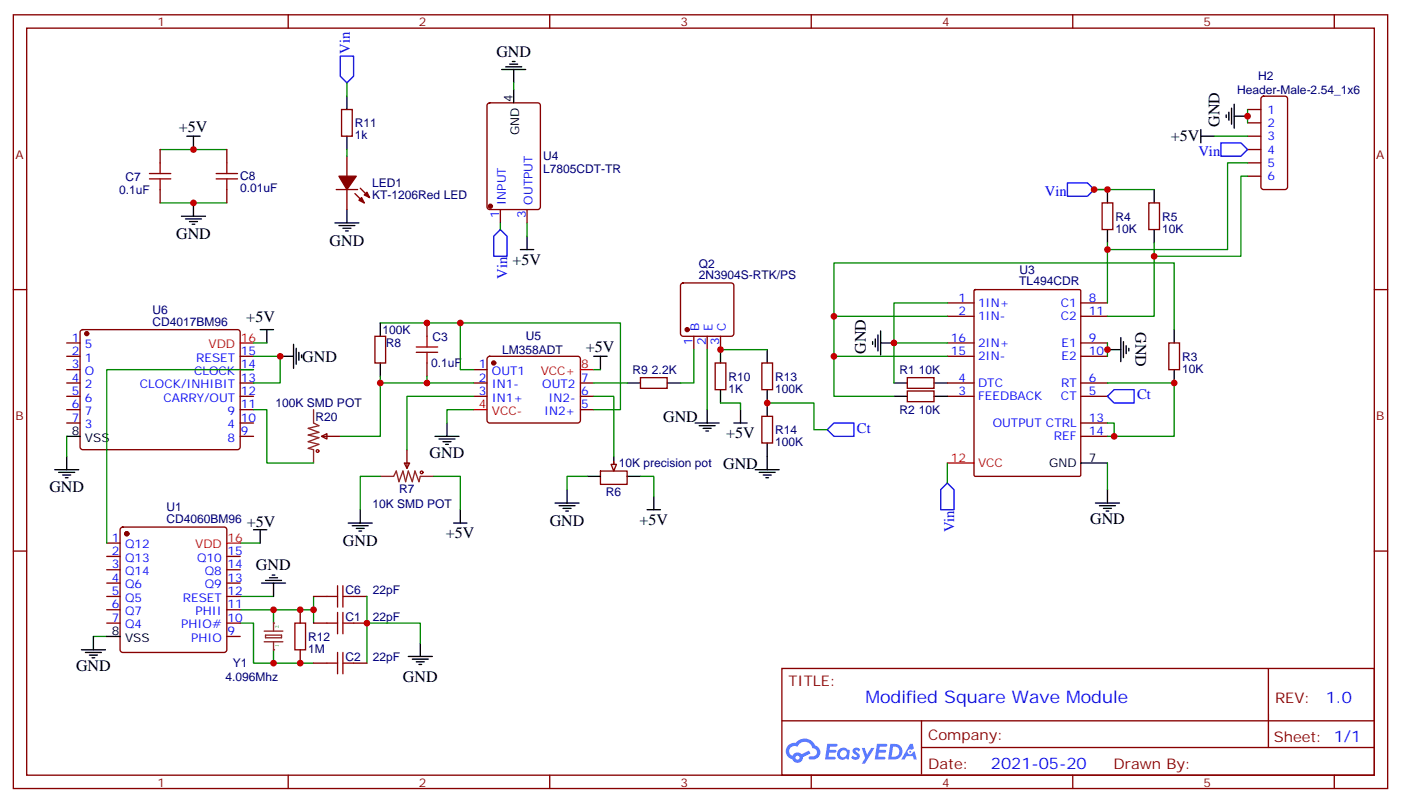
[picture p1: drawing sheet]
<svg xmlns="http://www.w3.org/2000/svg" width="370mm" height="212mm" viewBox="0 0 370 212" stroke-linecap="round" stroke-linejoin="round" font-family="sans-serif">
<g fill="none" stroke="#870000" stroke-width=".35">
<path d="M3.5 3.9h363.4v204.6h-363.4zM7.1 7.4h356.3v197.6h-356.3zM76.2 3.9v3.5M145.3 3.9v3.5M214.5 3.9v3.5M283.6 3.9v3.5M352.8 3.9v3.5M3.5 76.6h3.6M363.4 76.6h3.5M3.5 145.7h3.6M363.4 145.7h3.5M206.7 176.8h156.7v28.2h-156.7z"/>
<path d="M335.4 176.8v20.9M206.8 190.6h156.4M243.6 197.7h119.6M243.6 190.6v14.1M76.2 205v3.5M145.3 205v3.5M214.5 205v3.5M283.6 205v3.5M352.8 205v3.5"/>
</g>
<g fill="#5487ff">
<path d="M225.7 198a1.22 1.22 0 0 1 1.7 .2l-.3 .6a.47 .47 0 0 0-.4-.4 .47 .47 0 0 0-.5 .2l.1 .1a1.23 1.23 0 0 1 .7 1.9 1.44 1.44 0 0 1-2-.2l.5-.6 .7 .4a.29 .29 0 0 0 .4-.2 .29 .29 0 0 0-.3-.3 1.04 1.04 0 0 1-.6-1.7z"/>
<path d="M218.7 196.7h2.4l.3 .2-.1 .5h-1.9l-.1 .9h1.5l.4 .4-.4 .3h-1.6l-.1 1.1 1.7 .1 .2 .3-.2 .3-2.7 .1z"/>
<path d="M231.9 196.7h2.3l.4 .2-.2 .5h-1.8l-.1 .9h1.5l.3 .4-.4 .3h-1.5l-.2 1.1 1.7 .1 .2 .3-.2 .3-2.6 .1z"/>
<path d="M240.6 196.7h.7l.3 1.3-.6 .3a.69 .69 0 0 0-1 .3 .69 .69 0 0 0 .5 .9 .69 .69 0 0 0 .8-.6l.5-.3 .6 2.2h-.8l-.2-.8h-1.7l-.5 .8h-.9z"/>
<path d="M227.8 197.8h.8l.6 1.8 1.1-1.8h.9l-2.5 4.2h-.9l.9-1.6z"/>
<path d="M235.4 196.7l-.6 4.2h1.4a2.11 2.11 0 0 0 2.4-2.2 2.11 2.11 0 0 0-2.5-2zM236.1 197.4a1.39 1.39 0 0 1 1.7 1.5 1.39 1.39 0 0 1-1.8 1.2h-.3z"/>
<path d="M221.7 198.3a1.54 1.54 0 0 0-.1 2.2 1.54 1.54 0 0 0 2.2 .1l.6 .3 .3-2.3-.2-.3h-.4a1.49 1.49 0 0 0-2.4 0zM222 199.3a.95 .95 0 0 1 1.9 0 .95 .95 0 0 1-1.9 0z"/>
<path d="M208.4 197.1a2.18 2.18 0 0 0 1.1 3.7 1.44 1.44 0 0 0 1.6 .9 1.44 1.44 0 0 0 1.2-1.5l2-1-.4-.7-2 1a1.47 1.47 0 0 0-2.4 .4 1.39 1.39 0 0 1-.7-1.9 1.39 1.39 0 0 1 2-.5 2.12 2.12 0 0 1 2.2-1.3 2.12 2.12 0 0 1 1.9 1.7 1.14 1.14 0 0 1 1.1 1.4 1.14 1.14 0 0 1-1.7 .7 .43 .43 0 0 0-.5 .4 .43 .43 0 0 0 .4 .5 1.98 1.98 0 0 0 2.5-1.3 1.98 1.98 0 0 0-1.2-2.5 2.98 2.98 0 0 0-5.1-.6h-1zM210.3 200.4a.55 .55 0 0 1 1.1 0 .55 .55 0 0 1-1.1 0z"/>
<circle cx="240.6" cy="198.8" r=".26"/>
</g>
<path d="M42.3 39.5h17.7M42.3 53.7h17.7M63.5 157.7h8.8M82.9 157.7v3.6M97 157.7v17.7M72.3 161.3v3.5M72.3 171.8v3.6" fill="none" stroke="#008700" stroke-width=".35"/>
<path d="M86.4 157.7h2.9M89.3 154.9v5.6M90.7 157.7h2.8M90.7 154.9v5.6M78 164.8h2.8v7h-2.8z" fill="none" stroke="#a10000" stroke-width=".35"/>
<path d="M90.3 29h2.8v7h-2.8zM88.9 50.1h5.6M91.7 41.3v5.3M91.7 50.1v5.3M93.8 51.2l2.5 2.5M95.2 49.8l2.5 2.4M82.9 157.7h3.5M93.5 157.7h3.5M79.4 161.3v3.5M79.4 171.8v3.6" fill="none" stroke="#870000" stroke-width=".35"/>
<g fill="none" stroke="#000" stroke-width=".35">
<path d="M49.4 36h3.5M51.2 36v3.5M91.7 25.4v3.6M91.7 36v3.5M48 57.2h6.3M49 57.9h4.3M50.1 58.6h2.1M50.8 59.3h.7M51.2 53.7v3.5M88.5 58.9h6.4M89.6 59.7h4.2M91.7 55.4v3.5"/>
<path d="M90.7 60.4h2.1M91.4 61.1h.7M157 94.2h3.5M158.7 94.2v3.6M107.9 173.6h6.4M109 174.3h4.2M110.1 175h2.1M110.8 175.7h.7M111.1 170.1v3.5"/>
</g>
<g fill="#870000" stroke="#870000" stroke-width=".35">
<path d="M94.9 53l.7-.8 .7 1.5z"/>
<path d="M96.3 51.5l.7-.7 .7 1.4z"/>
<path d="M89.6 46.6h4.6l-2.5 3.5z"/>
</g>
<path d="M132.3 60.7l1.8 1.8v5.3h-3.6v-5.3z" fill="none" stroke="#00f" stroke-width=".35"/>
<path d="M69.8 166.9h5M69.8 169.7h5M70.2 168h4.2v.7h-4.2zM72.3 164.8v2.1M72.3 169.7v2.1" fill="none" stroke="#8c2424" stroke-width=".35"/>
<g fill="#8c2424">
<circle cx="72.3" cy="164.8" r=".18"/>
<circle cx="72.3" cy="171.8" r=".18"/>
</g>
<g fill="none" stroke="#000" stroke-width=".35">
<path d="M132.6 18.4h6.4M133.7 17.7h4.2M134.8 17h2.1M135.5 16.3h.7M135.8 18.4v3.5M135.8 23.7v3.5M317.5 36h3.5M317.5 34.3v3.5M324.2 30.4v.7M324.9 29.7v2.1M325.6 28.6v4.2M326.3 30.7h3.5"/>
<path d="M326.3 27.6v6.3M292.8 50.1v3.6M305.2 50.1v3.6M137.6 66h3.5M139.3 62.5v3.5M292.8 60.7v3.5M305.2 60.7v3.5M68.8 87.2h3.5M70.6 87.2v3.5M74.1 94.2h3.5M77.6 91.1v6.3M78.3 92.1v4.2"/>
<path d="M79 93.2v2.1M79.7 93.9v.7M230.7 90.3v.8M231.4 89.6v2.2M232.1 88.6v4.2M232.8 90.7h3.6M232.8 87.5v6.4M292.8 92.5h3.5M296.3 89.3v6.3M297 90.3v4.3M297.7 91.4v2.1M298.4 92.1v.7"/>
<path d="M310.4 87.2v3.5M310.4 97.8v3.5M17.6 115.4h3.6M115 115.4h6.4M116.1 116.1h4.2M117.1 116.8h2.1M117.8 117.5h.7M118.2 111.9v3.5M236.4 101.3h3.5M236.4 104.8h3.5M246.9 101.3h3.6M246.9 104.8h3.6"/>
<path d="M14.5 124.2h6.3M15.5 124.9h4.3M16.6 125.6h2.1M17.3 126.3h.7M17.6 120.7v3.5M92.1 138.3h6.3M93.1 139h4.3M94.2 139.7h2.1M95.2 134.8v3.5M146.8 133h6.3M147.8 133.7h4.2M148.9 134.4h2.1"/>
<path d="M149.6 135.1h.7M149.9 129.5v3.5M155.2 126h3.5M162.3 120.7v3.5M165.8 126h3.5M171.1 134.8h3.5M172.9 131.3v3.5M285.8 122.4h7M289.6 133h6.4M290.7 133.7h4.2M291.7 134.4h2.2M292.5 135.1h.7"/>
<path d="M292.8 129.5v3.5M67 140.1h3.6M68.8 140.1v3.5M69.1 154.2h6.4M70.2 153.5h4.2M71.3 152.8h2.1M72 152.1h.7M72.3 154.2v3.5M94.9 140.4h.7M21.5 171.8h6.4M22.6 172.5h4.2M23.6 173.2h2.2"/>
<path d="M24.3 174h.7M24.7 168.3v3.5M28.2 168.3h3.5"/>
</g>
<g fill="none" stroke="#870000" stroke-width=".35">
<path d="M42.3 39.5v3.6M60 39.5v3.6M129 27.4l.5-.2h12.7a.71 .71 0 0 1 .7 .7l-.1 27.1-.6 .4h-12.7l-.5-.2-.2-.5v-26.8zM329.8 29h3.6M329.8 32.5h3.6M329.8 36h3.6M329.8 39.5h3.6M333.6 25.6l.5-.2h5.6a.71 .71 0 0 1 .7 .7v23.6l-.7 .4h-5.6l-.5-.2-.2-.5v-23.3zM42.3 50.1v3.6M60 50.1v3.6M132.3 55.4v3.5M139.3 55.4v3.5"/>
<path d="M291.4 53.7h2.8v7h-2.8zM303.7 53.7h2.9v7h-2.9zM329.8 43.1h3.6M329.8 46.6h3.6M180.2 75l.4-.2h12.7a.71 .71 0 0 1 .7 .7v12.7l-.2 .5-.5 .2h-12.7l-.5-.2-.2-.5v-12.7zM257.6 76.8l.3-.2h27.5l.3 .2 .1 48.8-.2 .3-27.7 .1-.3-.2zM17.6 90.7h3.6M17.6 94.2h3.6M17.6 97.8h3.6M21.4 87.4l.5-.2h40.9a.71 .71 0 0 1 .7 .7v30.3l-.2 .5-.5 .2h-40.9l-.5-.2-.2-.5v-30.3zM63.5 94.2h3.5M63.5 97.8h3.5"/>
<path d="M112.9 85.4v3.5M112.9 96v3.5M125.2 97.8h3.6M129 94.4l.5-.2h23.3a.71 .71 0 0 1 .7 .7v16.3l-.3 .5-.4 .2h-23.3l-.5-.3-.2-.4v-16.3zM183.4 88.9v3.6M187 88.9v3.6M190.5 88.9v3.6M239.9 99.9h7v2.8h-7zM250.5 80.1h7M250.5 83.6h7M250.5 90.7h7M250.5 94.2h7"/>
<path d="M285.8 80.1h7M285.8 83.6h7M285.8 90.7h7M285.8 94.2h7M309 90.7h2.9v7.1h-2.9zM17.6 104.8h3.6M17.6 101.3h3.6M17.6 111.9h3.6M17.6 108.3h3.6M63.5 104.8h3.5M63.5 101.3h3.5M63.5 111.9h3.5"/>
<path d="M63.5 115.4h3.5M63.5 108.3h3.5M85 115.4l1.4-.7v1.4zM85 115.4h5M125.2 104.8h3.6M125.2 101.3h3.6M153.5 104.8h3.5M153.5 101.3h3.5M153.5 108.3h3.5M239.9 103.4h7v2.8h-7zM250.5 104.8h7M250.5 101.3h7"/>
<path d="M285.8 104.8h7M285.8 101.3h7M285.8 111.9h7M285.8 115.4h7M32 139.6l.5-.2h26.8a.71 .71 0 0 1 .7 .7v31.7l-.3 .5-.4 .2h-26.8l-.5-.2-.3-.5v-31.7zM158.7 124.6h7.1v3.5h-7.1zM162.3 122.1v1.8M28.2 143.6h3.5M28.2 147.1h3.5M28.2 150.7h3.5M28.2 154.2h3.5M28.2 157.7h3.5"/>
<path d="M60 147.1h3.5M60 150.7h3.5M60 154.2h3.5M60 157.7h3.5M28.2 164.8h3.5M28.2 161.3h3.5M60 164.8h3.5M60 161.3h3.5M60 168.3h3.5M82.9 175.4h3.5M82.9 164.8h3.5M93.5 175.4h3.5"/>
<path d="M93.5 164.8h3.5"/>
</g>
<g fill="none" stroke="#008700" stroke-width=".35">
<path d="M91.7 21.9v3.5M91.7 39.5v1.8M135.8 21.9v1.8M321 36h8.8M329.8 29v3.5M132.3 58.9v1.8M139.3 58.9v3.6M289.3 50.1h15.9M329.8 46.6h-1.7v21.2h-22.9v-3.6M329.8 43.1h-5.2v22.9h-31.8v-1.8M292.8 66v14.1M305.2 67.8v15.8h-12.4"/>
<path d="M67 94.2h7.1v7.1h-7.1M67 90.7h3.6M125.2 97.8h-3.5v-12.4h42.3v22.9h-7M157 97.8h1.7M220.5 83.6v-14.1h89.9v17.7M220.5 94.2v10.6h15.9M236.4 90.7v10.6M250.5 80.1h-14.1v10.6h14.1M250.5 83.6h-30v10.6h30M292.8 90.7v3.5M17.6 115.4v5.3M292.8 101.3h17.6v14.1h-17.6"/>
<path d="M292.8 111.9h1.8v3.5M250.5 122.4v5.3M292.8 122.4v7.1M63.5 143.6h5.3M24.7 168.3h3.5M63.5 164.8h3.5v10.6h15.9M63.5 161.3h19.4v3.5M97 164.8h14.1v5.3"/>
</g>
<g fill="none" stroke="#a10000" stroke-width=".35">
<path d="M39.5 47.3h5.7M39.5 45.9h5.7M42.3 43.1v2.8M42.3 47.3v2.8M57.1 47.3h5.7M57.1 45.9h5.7M60 43.1v2.8M60 47.3v2.8M110.1 93.2h5.6M110.1 91.8h5.6M112.9 88.9v2.9M112.9 93.2v2.8"/>
<path d="M86.4 175.4h2.9M86.4 164.8h2.9M89.3 162v5.6M89.3 172.5v5.7M90.7 175.4h2.8M90.7 162v5.6M90.7 172.5v5.7M90.7 164.8h2.8"/>
<circle cx="84" cy="119.3" r=".35"/>
</g>
<g fill="#870000" stroke="#870000" stroke-width=".35">
<circle cx="33.5" cy="141.1" r=".53"/>
<circle cx="181.7" cy="87.2" r=".53"/>
<circle cx="129.6" cy="54.5" r=".53"/>
<circle cx="130.5" cy="96" r=".53"/>
<circle cx="22.9" cy="88.2" r=".53"/>
</g>
<path d="M63.5 90.7h3.5M153.5 97.8h3.5M125.2 108.3h3.6M250.5 122.4h7M60 143.6h3.5" fill="none" stroke="#f00" stroke-width=".35"/>
<path d="M90 14.9h3.5v5.2l-1.8 1.8-1.7-1.8zM322.8 37.8h5.3l1.7 1.7-1.7 1.8h-5.3zM282.2 48.4h5.3l1.8 1.7-1.8 1.8h-5.3zM294.6 103h5.3v3.6h-5.3l-1.8-1.8zM250.5 127.7l1.7 1.8v5.3h-3.5v-5.3z" fill="none" stroke="#00f" stroke-width=".35"/>
<path d="M82.9 108.3v3.6l1.4 .7-2.8 .7 2.8 1-2.8 .7 2.8 .7-2.8 1.1 2.8 .7-2.8 1.1 1.4 .3v3.5" fill="none" stroke="#8c2424" stroke-width=".35"/>
<path d="M161.6 122.8h1.4l-.7 1.8z" fill="#f0f0f0" stroke="#870000" stroke-width=".35"/>
<g fill="none" stroke="#008700" stroke-width=".35">
<path d="M67 97.8h-38.8v45.8M100.5 85.4h21.2M100.5 99.5v1.8h12.4M112.9 99.5v1.8h12.3M183.4 92.5v8.8h-3.5M187 92.5v15.8M190.5 92.5h12.3M67 108.3h3.6v14.1h12.3M100.5 101.3v14.1h-10.5M125.2 104.8h-17.6v14.1M125.2 108.3h-7v3.6M157 104.8h5.3v15.9"/>
<path d="M157 101.3h8.8M190.5 106.6h5.3v1.7M202.8 106.6h12.4v7h3.5M100.5 126h-5.3v8.8M114.7 126h7v8.8M155.2 126h-5.3v3.5M169.3 126h3.6v5.3"/>
</g>
<path d="M99.1 88.9h2.9v7.1h-2.9zM169.3 99.9h7.1v2.8h-7.1zM189.1 96h2.8v7h-2.8zM201.4 96h2.9v7h-2.9zM107.6 118.9v5M201.4 110.1h2.9v7.1h-2.9zM106.9 122.4h1.4l-.7 1.5z" fill="none" stroke="#870000" stroke-width=".35"/>
<circle cx="111.5" cy="124.9" r=".35" fill="none" stroke="#a10000" stroke-width=".35"/>
<path d="M100.5 126h3.6l.7-1.4 .7 2.8 1-2.8 .7 2.8 .7-2.8 1.1 2.8 .7-2.8 1.1 2.8 .3-1.4h3.6" fill="none" stroke="#8c2424" stroke-width=".35"/>
<g fill="none" stroke="#000" stroke-width=".35">
<path d="M100.5 85.4v3.5M100.5 96v3.5M190.5 92.5v3.5M202.8 92.5v3.5M165.8 101.3h3.5M176.4 101.3h3.5M183.8 111.9h6.3M184.9 112.6h4.2M185.9 113.3h2.1M186.6 114h.7M187 108.3v3.6M190.5 103v3.6"/>
<path d="M194 111.9h3.6M195.8 108.3v3.6M202.8 103v7.1M202.8 117.2v7M119.9 138.3h3.6M121.7 134.8v3.5M199.7 124.2h6.3M200.7 124.9h4.3M201.8 125.6h2.1M202.5 126.3h.7"/>
</g>
<path d="M218.7 113.6l1.8-1.7h5.3v3.5h-5.3z" fill="none" stroke="#00f" stroke-width=".35"/>
<g fill="#c00">
<circle cx="97" cy="164.8" r=".88"/>
<circle cx="82.9" cy="161.3" r=".88"/>
<circle cx="79.4" cy="175.4" r=".88"/>
<circle cx="51.2" cy="53.7" r=".88"/>
<circle cx="51.2" cy="39.5" r=".88"/>
<circle cx="72.3" cy="175.4" r=".88"/>
<circle cx="236.4" cy="90.7" r=".88"/>
<circle cx="294.6" cy="115.4" r=".88"/>
<circle cx="310.4" cy="101.3" r=".88"/>
<circle cx="220.5" cy="94.2" r=".88"/>
<circle cx="220.5" cy="83.6" r=".88"/>
<circle cx="292.8" cy="92.5" r=".88"/>
<circle cx="292.8" cy="50.1" r=".88"/>
<circle cx="289.3" cy="50.1" r=".88"/>
<circle cx="305.2" cy="67.8" r=".88"/>
<circle cx="329.8" cy="30.7" r=".88"/>
<circle cx="292.8" cy="66" r=".88"/>
<circle cx="74.1" cy="94.2" r=".88"/>
<circle cx="121.7" cy="85.4" r=".88"/>
<circle cx="112.9" cy="85.4" r=".88"/>
<circle cx="112.9" cy="101.3" r=".88"/>
<circle cx="79.4" cy="161.3" r=".88"/>
<circle cx="72.3" cy="161.3" r=".88"/>
<circle cx="100.5" cy="101.3" r=".88"/>
<circle cx="190.5" cy="92.5" r=".88"/>
<circle cx="202.8" cy="106.6" r=".88"/>
</g>
<text font-size="4.6" fill="#00f" x="228.8" y="185.8">Modified Square Wave Module</text>
<g font-size="4.2">
<text x="131.2" y="15.1">GND</text>
<text x="47.3" y="34.8">+5V</text>
<text x="322.4" y="33.5" transform="rotate(-90 322.4 33.5)">GND</text>
<text x="309.5" y="37.4">+5V</text>
<text x="46.6" y="63.3">GND</text>
<text x="87.1" y="65">GND</text>
<text x="135.5" y="70">+5V</text>
<text x="65.1" y="85.1">+5V</text>
<text x="300.2" y="87.9" transform="rotate(90 300.2 87.9)">GND</text>
<text x="79.9" y="95.6">GND</text>
<text x="154.9" y="93">+5V</text>
<text x="228.9" y="93.5" transform="rotate(-90 228.9 93.5)">GND</text>
<text x="175.3" y="111.6">GND</text>
<text x="192" y="115.9">+5V</text>
<text x="113.6" y="121">GND</text>
<text x="191.2" y="123.9">GND</text>
<text x="13.1" y="130.2">GND</text>
<text x="65.3" y="139.4">+5V</text>
<text x="117.8" y="142.3">+5V</text>
<text x="145.3" y="139.1">GND</text>
<text x="169.1" y="138.8">+5V</text>
<text x="288.2" y="138.7">GND</text>
<text x="90.7" y="144.3">GND</text>
<text x="67.7" y="150.8">GND</text>
<text x="20.1" y="177.5">GND</text>
<text x="106.5" y="180.3">GND</text>
</g>
<g font-size="4.2" fill="#00f">
<text x="350.5" y="186">1.0</text>
<text x="262" y="203.4">2021-05-20</text>
</g>
<g font-size="3.9" fill="#00f">
<text x="92.5" y="14.2" transform="rotate(-90 92.5 14.2)">Vin</text>
<text x="316.8" y="41.3">Vin</text>
<text x="276.3" y="51.9">Vin</text>
<text x="134.1" y="73.7" transform="rotate(-90 134.1 73.7)">Vin</text>
<text x="300.6" y="105.6">Ct</text>
<text x="226.6" y="114.4">Ct</text>
<text x="252.2" y="140.7" transform="rotate(-90 252.2 140.7)">Vin</text>
</g>
<g font-size="3.9" fill="#800">
<text x="208.5" y="181.4">TITLE:</text>
<text x="337.1" y="186">REV:</text>
<text x="245.4" y="195.6">Company:</text>
<text x="336.8" y="196.2">Sheet: 1/1</text>
<text x="245.4" y="203.2">Date:</text>
<text x="294.4" y="203.3">Drawn By:</text>
</g>
<g font-size="3.2" fill="#800">
<text x="41.6" y="6.9">1</text>
<text x="110.8" y="6.9">2</text>
<text x="179.9" y="6.9">3</text>
<text x="249.1" y="6.9">4</text>
<text x="318.2" y="6.9">5</text>
<text x="4.1" y="42">A</text>
<text x="363.9" y="42">A</text>
<text x="4.1" y="111.2">B</text>
<text x="363.9" y="111.2">B</text>
<text x="41.6" y="208">1</text>
<text x="110.8" y="208">2</text>
<text x="179.9" y="208">3</text>
<text x="249.1" y="208">4</text>
<text x="318.2" y="208">5</text>
</g>
<g font-size="3.2" fill="#000080">
<text x="332.6" y="21.3">H2</text>
<text x="327.1" y="24.8">Header-Male-2.54_1x6</text>
<text x="93.8" y="33.6">R11</text>
<text x="93.8" y="36.9">1k</text>
<text x="33.2" y="47.7">C7</text>
<text x="63.5" y="47.7">C8</text>
<text x="143.6" y="45.7">L7805CDT-TR</text>
<text x="143.6" y="42.4">U4</text>
<text x="31.5" y="51.3">0.1uF</text>
<text x="63.5" y="50.8">0.01uF</text>
<text x="98.4" y="52.7">KT-1206Red LED</text>
<text x="98.4" y="49.5">LED1</text>
<text x="294.9" y="58.3">R4</text>
<text x="307.3" y="58.3">R5</text>
<text x="294.9" y="61.5">10K</text>
<text x="307.3" y="61.5">10K</text>
<text x="184.8" y="70.8">Q2</text>
<text x="184.8" y="73.8">2N3904S-RTK/PS</text>
<text x="269.5" y="75.4">TL494CDR</text>
<text x="269.5" y="72.5">U3</text>
<text x="40.3" y="82.9">U6</text>
<text x="40.3" y="86.1">CD4017BM96</text>
<text x="101.1" y="88.3">100K</text>
<text x="139" y="90">U5</text>
<text x="102" y="91.8">R8</text>
<text x="114.3" y="90.1">C3</text>
<text x="132.8" y="93.6">LM358ADT</text>
<text x="312.6" y="95.4">R3</text>
<text x="114" y="97.1">0.1uF</text>
<text x="167.2" y="98.9">R9</text>
<text x="172.4" y="98.9">2.2K</text>
<text x="192.6" y="100.6">R10</text>
<text x="205" y="100.7">R13</text>
<text x="237.8" y="98.9">R1</text>
<text x="242.9" y="98.9">10K</text>
<text x="312.6" y="98.6">10K</text>
<text x="72.9" y="107.7">100K SMD POT</text>
<text x="192.6" y="103.8">1K</text>
<text x="205" y="103.9">100K</text>
<text x="83.4" y="111.2">R20</text>
<text x="237.8" y="109.5">R2</text>
<text x="242.9" y="109.5">10K</text>
<text x="205" y="117.9">100K</text>
<text x="205" y="114.9">R14</text>
<text x="163.6" y="123.6">10K precision pot</text>
<text x="105.5" y="130.4">R7</text>
<text x="160.2" y="131.1">R6</text>
<text x="44" y="135.2">U1</text>
<text x="98.5" y="134.2">10K SMD POT</text>
<text x="44" y="138.3">CD4060BM96</text>
<text x="91.4" y="157.1">C6</text>
<text x="98.6" y="157.1">22pF</text>
<text x="91.4" y="164.2">C1</text>
<text x="98.6" y="164.1">22pF</text>
<text x="81.5" y="172.6">1M</text>
<text x="81.5" y="169.5">R12</text>
<text x="61.5" y="176.5">Y1</text>
<text x="91.4" y="174.7">C2</text>
<text x="98.6" y="174.7">22pF</text>
<text x="59.6" y="180">4.096Mhz</text>
</g>
<g font-size="3.2">
<text x="135.5" y="27" transform="rotate(-90 135.5 27)">4</text>
<text x="137.2" y="35.8" transform="rotate(-90 137.2 35.8)">GND</text>
<text x="19" y="115">8</text>
<text x="22.5" y="116.8">VSS</text>
<text x="277.4" y="123.5">GND</text>
<text x="287.9" y="122.1">7</text>
<text x="29.6" y="168">8</text>
<text x="33.1" y="169.7">VSS</text>
</g>
<g font-size="3.2" fill="#00f">
<text x="335.1" y="30">1</text>
<text x="335.1" y="33.5">2</text>
<text x="335.1" y="37.1">3</text>
<text x="335.1" y="40.6">4</text>
<text x="335.1" y="44.1">5</text>
<text x="335.1" y="47.7">6</text>
<text x="131.9" y="57.6" transform="rotate(-90 131.9 57.6)">1</text>
<text x="133.7" y="54.1" transform="rotate(-90 133.7 54.1)">INPUT</text>
<text x="139" y="57.6" transform="rotate(-90 139 57.6)">3</text>
<text x="140.8" y="54.1" transform="rotate(-90 140.8 54.1)">OUTPUT</text>
<text x="253.4" y="79.8">1</text>
<text x="253.4" y="83.3">2</text>
<text x="258.6" y="81.2">1IN+</text>
<text x="280.5" y="81.2">C1</text>
<text x="287.9" y="79.8">8</text>
<text x="287.9" y="83.3">11</text>
<text x="184.9" y="87.6" transform="rotate(-90 184.9 87.6)">B</text>
<text x="188.4" y="87.6" transform="rotate(-90 188.4 87.6)">E</text>
<text x="191.9" y="87.6" transform="rotate(-90 191.9 87.6)">C</text>
<text x="258.6" y="84.7">1IN-</text>
<text x="280.5" y="84.7">C2</text>
<text x="19" y="90.3">1</text>
<text x="19" y="93.9">2</text>
<text x="22.5" y="92.1">5</text>
<text x="22.5" y="95.6">1</text>
<text x="51.9" y="95.6">RESET</text>
<text x="63.7" y="93.9">15</text>
<text x="183.1" y="91.1" transform="rotate(-90 183.1 91.1)">1</text>
<text x="186.6" y="91.1" transform="rotate(-90 186.6 91.1)">2</text>
<text x="190.1" y="91.1" transform="rotate(-90 190.1 91.1)">3</text>
<text x="251.4" y="93.9">15</text>
<text x="251.4" y="90.3">16</text>
<text x="258.6" y="95.3">2IN-</text>
<text x="258.6" y="91.8">2IN+</text>
<text x="280.7" y="91.8">E1</text>
<text x="280.7" y="95.3">E2</text>
<text x="287.9" y="90.3">9</text>
<text x="287.9" y="93.9">10</text>
<text x="19" y="97.4">3</text>
<text x="19" y="100.9">4</text>
<text x="22.5" y="99.2">O</text>
<text x="51.3" y="99.2">CLOCK</text>
<text x="63.7" y="100.9">13</text>
<text x="63.7" y="97.4">14</text>
<text x="126.6" y="97.4">1</text>
<text x="126.6" y="100.9">2</text>
<text x="130.1" y="99.2">OUT1</text>
<text x="153.6" y="100.9">7</text>
<text x="253.4" y="100.9">4</text>
<text x="287.9" y="100.9">6</text>
<text x="19" y="104.5">5</text>
<text x="19" y="108">6</text>
<text x="22.5" y="102.7">2</text>
<text x="22.5" y="106.2">6</text>
<text x="37" y="102.7">CLOCK/INHIBIT</text>
<text x="43.2" y="106.2">CARRY/OUT</text>
<text x="63.7" y="108">11</text>
<text x="63.7" y="104.5">12</text>
<text x="126.6" y="104.5">3</text>
<text x="130.1" y="102.7">IN1-</text>
<text x="130.1" y="106.2">IN1+</text>
<text x="143.4" y="102.7">OUT2</text>
<text x="145" y="106.2">IN2-</text>
<text x="153.6" y="108">5</text>
<text x="153.6" y="104.5">6</text>
<text x="253.4" y="104.5">3</text>
<text x="258.6" y="105.9">FEEDBACK</text>
<text x="258.6" y="102.3">DTC</text>
<text x="280.5" y="105.9">CT</text>
<text x="280.5" y="102.3">RT</text>
<text x="287.9" y="104.5">5</text>
<text x="19" y="111.5">7</text>
<text x="22.5" y="109.7">7</text>
<text x="22.5" y="113.3">3</text>
<text x="60.2" y="113.3">4</text>
<text x="60.2" y="109.7">9</text>
<text x="63.7" y="111.5">10</text>
<text x="143.8" y="109.7">IN2+</text>
<text x="262.5" y="112.9">OUTPUT CTRL</text>
<text x="287.9" y="111.5">13</text>
<text x="60.2" y="116.8">8</text>
<text x="63.7" y="115">9</text>
<text x="278.7" y="116.5">REF</text>
<text x="287.9" y="115">14</text>
<text x="29.6" y="143.3">1</text>
<text x="29.6" y="146.8">2</text>
<text x="33.1" y="145">Q12</text>
<text x="33.1" y="148.6">Q13</text>
<text x="52.1" y="148.6">Q10</text>
<text x="60.1" y="146.8">15</text>
<text x="29.6" y="150.3">3</text>
<text x="29.6" y="153.8">4</text>
<text x="33.1" y="152.1">Q14</text>
<text x="33.1" y="155.6">Q6</text>
<text x="54.2" y="155.6">Q9</text>
<text x="54.2" y="152.1">Q8</text>
<text x="60.1" y="153.8">13</text>
<text x="60.1" y="150.3">14</text>
<text x="29.6" y="157.4">5</text>
<text x="29.6" y="160.9">6</text>
<text x="33.1" y="159.1">Q5</text>
<text x="48.3" y="159.1">RESET</text>
<text x="60.1" y="160.9">11</text>
<text x="60.1" y="157.4">12</text>
<text x="29.6" y="164.4">7</text>
<text x="33.1" y="162.7">Q7</text>
<text x="33.1" y="166.2">Q4</text>
<text x="47.9" y="166.2">PHIO#</text>
<text x="51.7" y="162.7">PHII</text>
<text x="60.1" y="168">9</text>
<text x="60.1" y="164.4">10</text>
<text x="50.5" y="169.7">PHIO</text>
</g>
<g font-size="3.2" fill="#f00">
<text x="55.1" y="92.1">VDD</text>
<text x="63.7" y="90.3">16</text>
<text x="143" y="99.2">VCC+</text>
<text x="153.6" y="97.4">8</text>
<text x="126.6" y="108">4</text>
<text x="130.1" y="109.7">VCC-</text>
<text x="251.4" y="122.1">12</text>
<text x="258.6" y="123.5">VCC</text>
<text x="60.1" y="143.3">16</text>
<text x="51.6" y="145">VDD</text>
</g>
<g font-size="1.4" fill="#238d23">
<text x="73.7" y="166.2" transform="rotate(-90 73.7 166.2)">2</text>
<text x="73.7" y="171.1" transform="rotate(-90 73.7 171.1)">1</text>
</g>
</svg>
